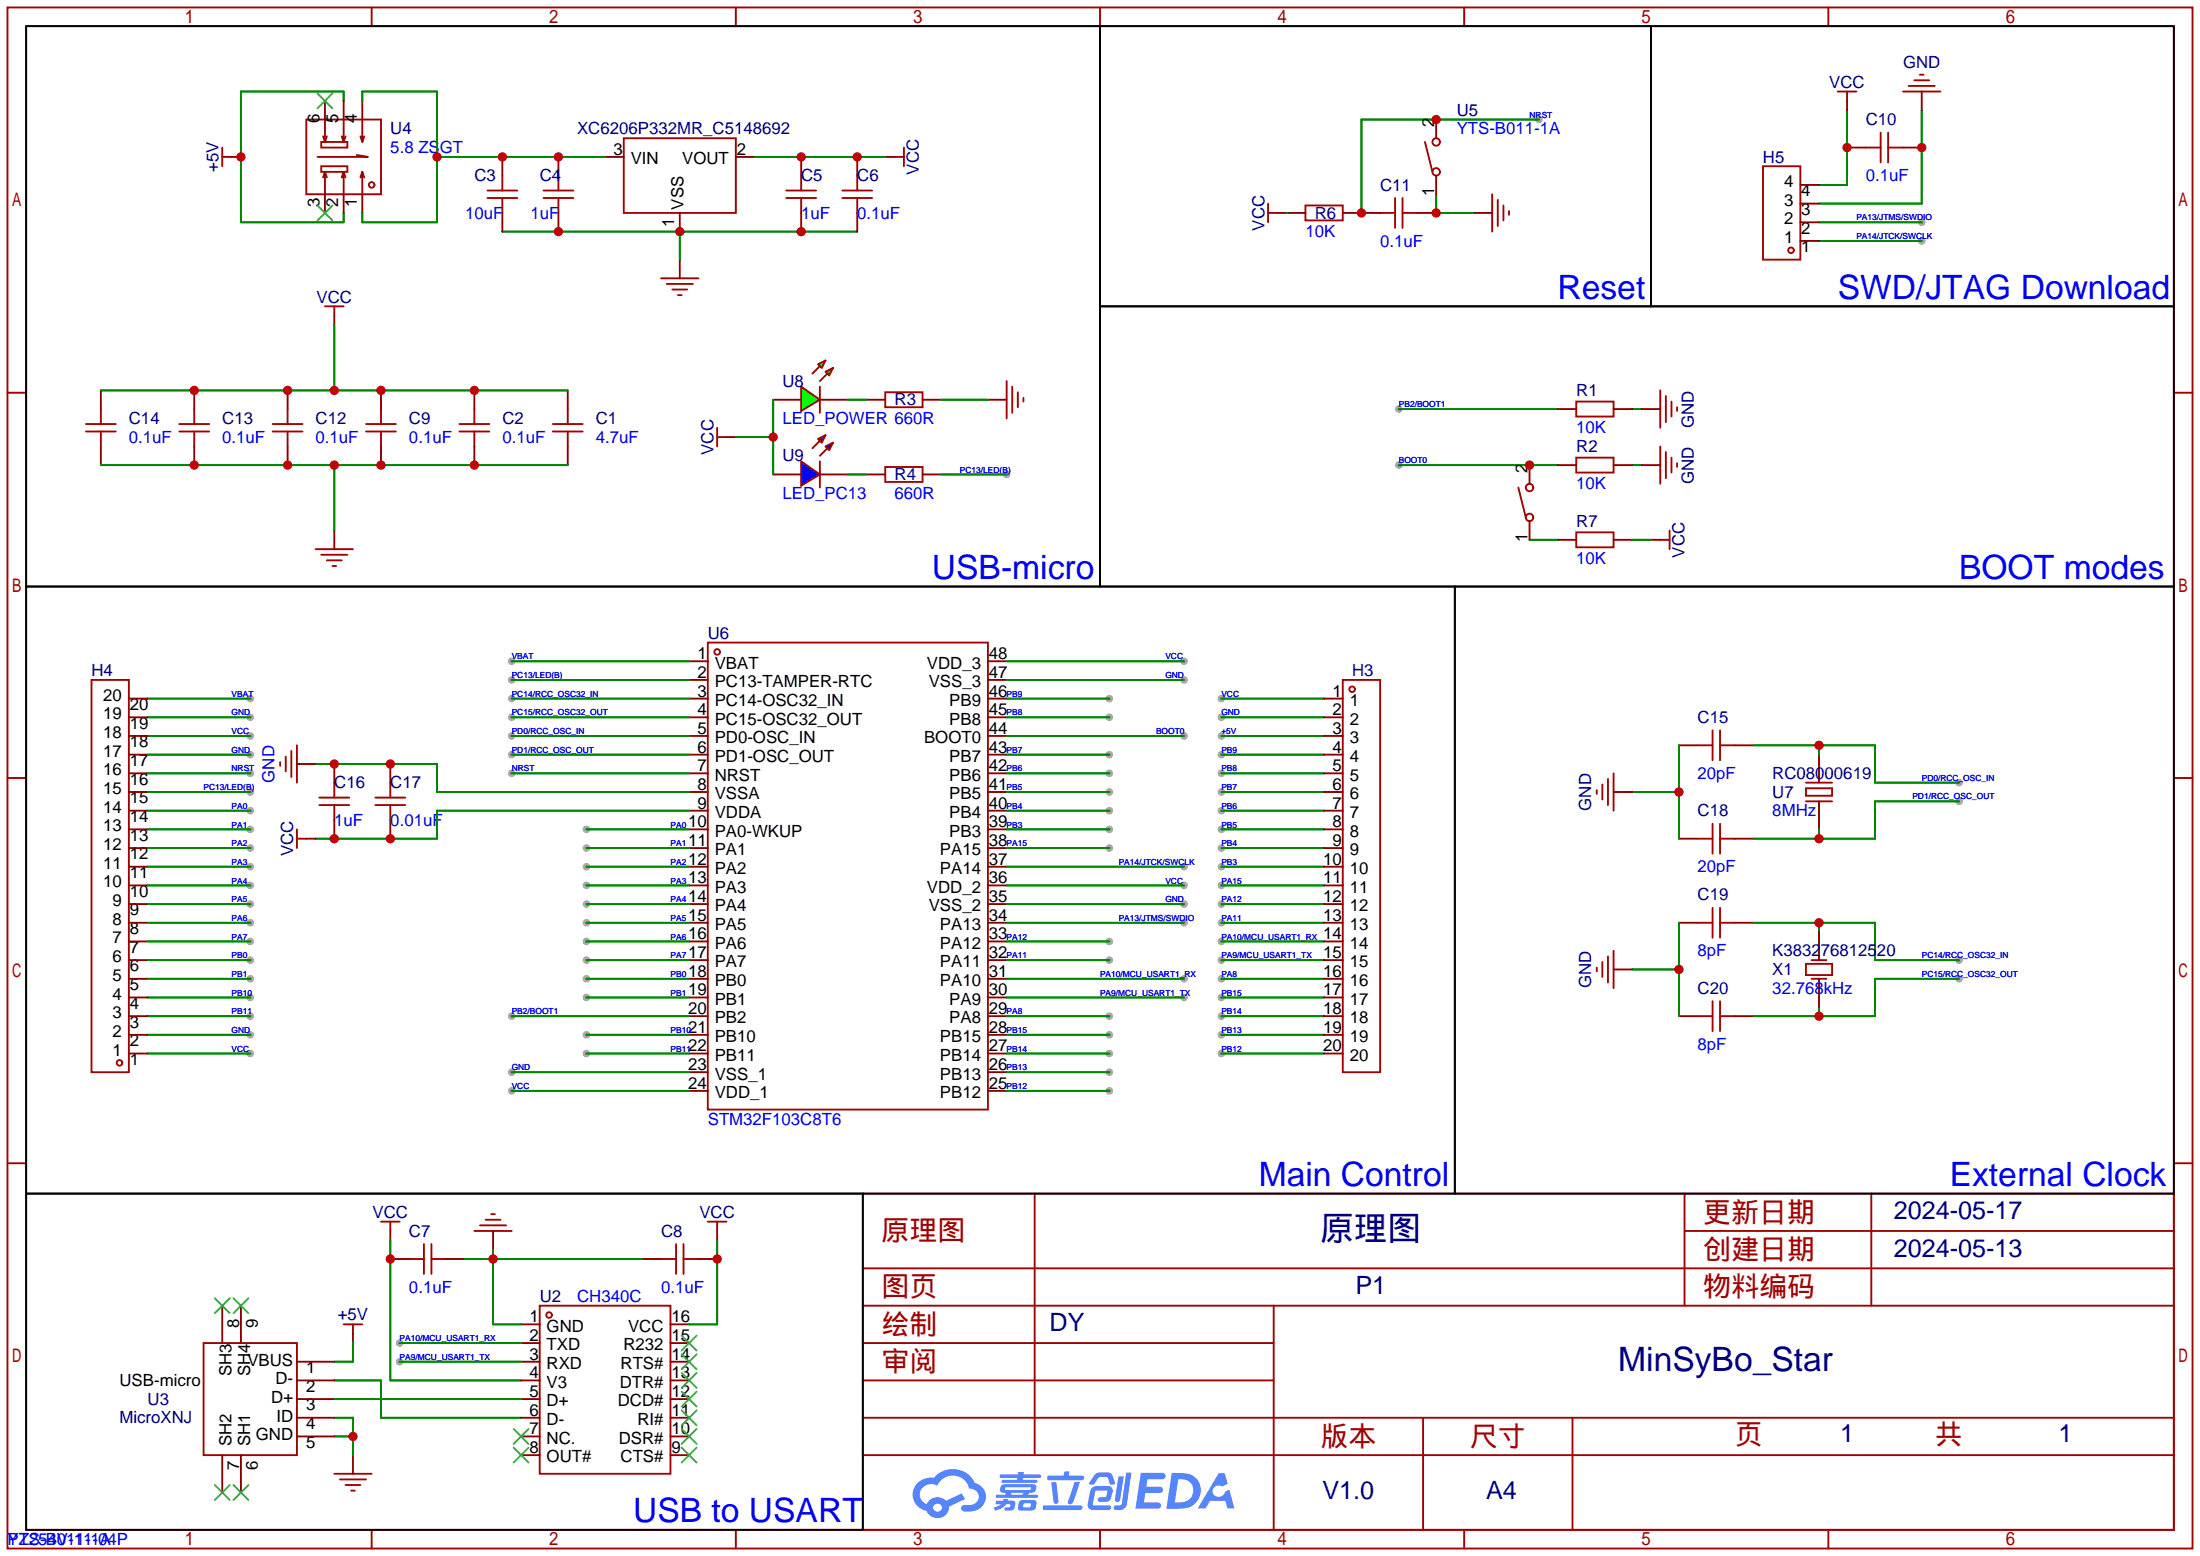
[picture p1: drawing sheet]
<svg xmlns="http://www.w3.org/2000/svg" width="299mm" height="212mm" viewBox="0 0 299 212" stroke-linecap="round" stroke-linejoin="round" font-family="sans-serif">
<g fill="#999">
<circle cx="190.2" cy="63.2" r=".51"/>
<circle cx="69.6" cy="89.9" r=".51"/>
<circle cx="69.6" cy="95" r=".51"/>
<circle cx="69.6" cy="97.5" r=".51"/>
<circle cx="69.6" cy="100.1" r=".51"/>
<circle cx="69.6" cy="102.6" r=".51"/>
<circle cx="69.6" cy="105.2" r=".51"/>
<circle cx="69.6" cy="145.8" r=".51"/>
<circle cx="69.6" cy="148.3" r=".51"/>
<circle cx="161" cy="122.9" r=".51"/>
<circle cx="161" cy="120.4" r=".51"/>
<circle cx="161" cy="100.1" r=".51"/>
<circle cx="161" cy="92.5" r=".51"/>
<circle cx="161" cy="89.9" r=".51"/>
<circle cx="69.6" cy="138.2" r=".51"/>
<circle cx="54.4" cy="182.6" r=".51"/>
<circle cx="54.4" cy="185.2" r=".51"/>
<circle cx="261.4" cy="32.8" r=".51"/>
<circle cx="261.4" cy="30.2" r=".51"/>
<circle cx="266.4" cy="106.4" r=".51"/>
<circle cx="266.4" cy="130.6" r=".51"/>
<circle cx="266.4" cy="133.1" r=".51"/>
<circle cx="266.4" cy="109" r=".51"/>
<circle cx="166.1" cy="143.3" r=".51"/>
<circle cx="166.1" cy="140.7" r=".51"/>
<circle cx="166.1" cy="138.2" r=".51"/>
<circle cx="166.1" cy="135.6" r=".51"/>
<circle cx="166.1" cy="133.1" r=".51"/>
<circle cx="166.1" cy="130.6" r=".51"/>
<circle cx="166.1" cy="128" r=".51"/>
<circle cx="166.1" cy="125.5" r=".51"/>
<circle cx="166.1" cy="122.9" r=".51"/>
<circle cx="166.1" cy="97.5" r=".51"/>
<circle cx="166.1" cy="95" r=".51"/>
<circle cx="166.1" cy="117.9" r=".51"/>
<circle cx="166.1" cy="115.3" r=".51"/>
<circle cx="166.1" cy="112.8" r=".51"/>
<circle cx="166.1" cy="110.2" r=".51"/>
<circle cx="166.1" cy="107.7" r=".51"/>
<circle cx="166.1" cy="105.2" r=".51"/>
<circle cx="166.1" cy="102.6" r=".51"/>
<circle cx="166.1" cy="120.4" r=".51"/>
<circle cx="166.1" cy="100.1" r=".51"/>
<circle cx="34" cy="143.3" r=".51"/>
<circle cx="34" cy="140.7" r=".51"/>
<circle cx="34" cy="138.2" r=".51"/>
<circle cx="34" cy="135.6" r=".51"/>
<circle cx="34" cy="100.1" r=".51"/>
<circle cx="34" cy="97.5" r=".51"/>
<circle cx="34" cy="95" r=".51"/>
<circle cx="79.8" cy="135.6" r=".51"/>
<circle cx="79.8" cy="133.1" r=".51"/>
<circle cx="79.8" cy="130.6" r=".51"/>
<circle cx="79.8" cy="128" r=".51"/>
<circle cx="79.8" cy="125.5" r=".51"/>
<circle cx="79.8" cy="122.9" r=".51"/>
<circle cx="79.8" cy="120.4" r=".51"/>
<circle cx="79.8" cy="117.9" r=".51"/>
<circle cx="79.8" cy="115.3" r=".51"/>
<circle cx="79.8" cy="112.8" r=".51"/>
<circle cx="79.8" cy="143.3" r=".51"/>
<circle cx="79.8" cy="140.7" r=".51"/>
<circle cx="69.6" cy="92.5" r=".51"/>
<circle cx="150.9" cy="97.5" r=".51"/>
<circle cx="150.9" cy="95" r=".51"/>
<circle cx="150.9" cy="112.8" r=".51"/>
<circle cx="150.9" cy="110.2" r=".51"/>
<circle cx="150.9" cy="107.7" r=".51"/>
<circle cx="150.9" cy="105.2" r=".51"/>
<circle cx="150.9" cy="102.6" r=".51"/>
<circle cx="150.9" cy="115.3" r=".51"/>
<circle cx="161" cy="117.9" r=".51"/>
<circle cx="161" cy="125.5" r=".51"/>
<circle cx="150.9" cy="148.3" r=".51"/>
<circle cx="150.9" cy="145.8" r=".51"/>
<circle cx="150.9" cy="143.3" r=".51"/>
<circle cx="150.9" cy="140.7" r=".51"/>
<circle cx="150.9" cy="138.2" r=".51"/>
<circle cx="161" cy="133.1" r=".51"/>
<circle cx="150.9" cy="130.6" r=".51"/>
<circle cx="150.9" cy="128" r=".51"/>
<circle cx="161" cy="135.6" r=".51"/>
<circle cx="136.9" cy="64.5" r=".51"/>
<circle cx="209.3" cy="16.3" r=".51"/>
<circle cx="190.2" cy="55.6" r=".51"/>
<circle cx="34" cy="133.1" r=".51"/>
<circle cx="34" cy="130.6" r=".51"/>
<circle cx="34" cy="128" r=".51"/>
<circle cx="34" cy="125.5" r=".51"/>
<circle cx="34" cy="122.9" r=".51"/>
<circle cx="34" cy="120.4" r=".51"/>
<circle cx="34" cy="117.9" r=".51"/>
<circle cx="34" cy="115.3" r=".51"/>
<circle cx="34" cy="112.8" r=".51"/>
<circle cx="34" cy="110.2" r=".51"/>
<circle cx="34" cy="107.7" r=".51"/>
<circle cx="34" cy="105.2" r=".51"/>
<circle cx="34" cy="102.6" r=".51"/>
</g>
<g fill="none" stroke="#a10000" stroke-width=".25">
<path d="M1 1h297.2v209.6h-297.2zM3.6 3.6h292.1v204.4h-292.1zM50.5 1v2.6M100.1 1v2.6M149.6 1v2.6M199.1 1v2.6M248.7 1v2.6M1 53.4h2.6M295.7 53.4h2.5M1 105.8h2.6M295.7 105.8h2.5M1 158.2h2.6"/>
<path d="M295.7 158.2h2.5M117.3 162.3h178.4v45.7h-178.4zM117.3 177.5h178.4M117.3 172.5h178.4M140.7 162.3v35.6M173.2 177.5v30.5M229.1 162.3v15.2M229.1 167.4h66.6M254.5 162.3v15.2M117.3 182.6h55.9M117.3 197.9h178.4M117.3 192.8h178.4"/>
<path d="M117.3 187.7h55.9M193.5 192.8v15.2M213.9 192.8v15.2M50.5 208v2.6M100.1 208v2.6M149.6 208v2.6M199.1 208v2.6M248.7 208v2.6"/>
</g>
<g fill="#5487ff">
<path d="M155.2 200.3h2.1a1.28 1.28 0 0 1 1.2 .2 .48 .48 0 0 1-.1 .5 .48 .48 0 0 1-.5 .1h-1.8l-.2 1.1h1.9a.43 .43 0 0 1 .4 .4 .43 .43 0 0 1-.5 .4h-1.9l-.2 1.3h1.2a.9 .9 0 0 1 1.1 .4v.2l-.4 .2h-3.1z"/>
<path d="M165.7 200.3h.9l.4 1.5-.8 .3a.82 .82 0 0 0-1.1 .1 .82 .82 0 0 0 .1 1.2 .82 .82 0 0 0 1.1-.1l.3-.4 .6-.3 .7 2.5h-1l-.2-1h-2.1l-.6 1h-1.1z"/>
<path d="M152.1 200.8h.7l-.5 3.1a.36 .36 0 0 1-.3 .3 .36 .36 0 0 1-.4-.3z"/>
<path d="M153.2 200.2h.7l-.6 4.3a1.13 1.13 0 0 1-1.8 .6v-.3l.2-.1h.7l.2-.2z"/>
<path d="M148.9 200.6l.2-.3 .4-.1h1a.77 .77 0 0 1 .9 .5l.3 1-.2 .2h-.5l-.4-1-.9-.1a1.16 1.16 0 0 0-.8 .9l-.1 .2h-.5l-.2-.2z"/>
<path d="M148.4 202.4l.6-.3h1.7a.66 .66 0 0 1 .6 .9l-.1 .4a.81 .81 0 0 1-.9 .8h-.7a.32 .32 0 0 1-.3-.3 .32 .32 0 0 1 .4-.3h.7l.2-.9-1.6 .1-.4 1.8 2.2 .1a.32 .32 0 0 1 .3 .4 .32 .32 0 0 1-.4 .2h-2.2a.69 .69 0 0 1-.6-.8l.4-1.7z"/>
<path d="M141.9 204.7h5a.33 .33 0 0 1 .3 .3 .33 .33 0 0 1-.3 .3h-4.9l-.2-.1z"/>
<path d="M146.1 201.5h.8l-1 2.9a.36 .36 0 0 1-.4 .2 .36 .36 0 0 1-.3-.3z"/>
<path d="M143 201.6h.7l.3 2.5a.34 .34 0 0 1-.3 .4 .34 .34 0 0 1-.4-.3z"/>
<path d="M142.5 200.7h2.1l.1-.5 .2-.1h.6l-.1 .6h1.7a.32 .32 0 0 1 .4 .3 .32 .32 0 0 1-.4 .3h-4.5l-.2-.2z"/>
<path d="M135.5 204.1h.9l.1-.3h.6v.3h.8a.92 .92 0 0 1-.2 1.3h-1.1v-.4h.5l.3-.2v-.2l-.5-.1a2.37 2.37 0 0 1-1.6 .9l-.1-.4 .9-.5h-.7z"/>
<path d="M136 200.5h2.4l.1-.3h.7v.3h2.2l.2 .1v.2l-.2 .2h-2.3v.2h1.8l.2 .1v.2l-.2 .1h-4.5l-.2-.1 .1-.3h2l.1-.2h-2.3l-.1-.2z"/>
<path d="M159.4 200.3l-.8 4.9a9.2 9.2 0 0 0 3-.2 2.41 2.41 0 0 0 1.7-2.8 2.41 2.41 0 0 0-2.6-1.9zM160.3 201.1a1.62 1.62 0 0 1 2 1.5 1.62 1.62 0 0 1-1.8 1.7h-.7z"/>
<path d="M136.2 202a.7 .7 0 0 0 0 .9l.5 .1 .1 .3h-1.3v.3l5.4 .1 .3-.2-.1-.2h-.1h-1.2l.2-.3a.7 .7 0 0 0 .8-.3 .7 .7 0 0 0 0-.8l-4.2-.1zM136.8 202.3l3.3-.1 .1 .1v.3h-.2h-3.2l-.1-.2zM137.5 203h1.7l-.2 .3h-1.4z"/>
<path d="M138.6 204.2l-.2 1a2.66 2.66 0 0 0 2.2 .1 .99 .99 0 0 0 .2-1.3h-1.6zM139.2 204.5h1a.4 .4 0 0 1-.2 .5l-.8-.1z"/>
<path d="M124.9 201.6a2.23 2.23 0 0 0-.7 2.3 2.23 2.23 0 0 0 1.8 1.6 1.58 1.58 0 0 0 1.8 .9 1.58 1.58 0 0 0 1.3-1.5l2.2-1.1-.5-.7-2.1 1a1.65 1.65 0 0 0-2.7 .4 1.41 1.41 0 0 1-.9-1.6 1.41 1.41 0 0 1 1.6-1.1l.8 .2a2.3 2.3 0 0 1 2.3-1.3 2.3 2.3 0 0 1 2 1.7 1.12 1.12 0 0 1 1.3 1 1.12 1.12 0 0 1-1.1 1.2h-.7a.45 .45 0 0 0-.6 .4 .45 .45 0 0 0 .5 .5 2.36 2.36 0 0 0 2.9-2 2 2 0 0 0-1.5-1.9 3.3 3.3 0 0 0-5.6-.7h-.3a2.66 2.66 0 0 0-1.8 .7zM127 205a.57 .57 0 0 1 1.1 0 .57 .57 0 0 1-1.1 0z"/>
</g>
<g fill="none" stroke="#a10000" stroke-width=".25">
<path d="M84.8 18.8h15.3v10.2h-15.3zM73.9 25.9h4.1M73.9 26.9h4.1M75.9 23.9v2M75.9 26.9v2.1M89.9 37.8h5.1M90.7 38.6h3.5M91.4 39.4h2.1M106.9 25.9h4.1M106.9 26.9h4.1M109 23.9v2M109 26.9v2.1"/>
<path d="M121.7 21.3h1.2M122.9 20.1v2.5M11.7 57.7h4M11.7 58.7h4M13.7 55.6v2.1M13.7 58.7v2M24.4 57.7h4M24.4 58.7h4M26.4 55.6v2.1M26.4 58.7v2M37.1 57.7h4M37.1 58.7h4"/>
<path d="M39.1 55.6v2.1M39.1 58.7v2M44.2 41.7h2.5M45.5 41.7v1.2M49.8 57.7h4M49.8 58.7h4M51.8 55.6v2.1M51.8 58.7v2M62.5 57.7h4M62.5 58.7h4M64.5 55.6v2.1M64.5 58.7v2"/>
<path d="M75.2 57.7h4M75.2 58.7h4M77.2 55.6v2.1M77.2 58.7v2M92.2 40.1h.5M97.5 58.2v2.5M97.5 59.4h1.3M111.5 52.6v3.5M136.9 51.8v5.1M137.7 52.6v3.5M138.4 53.3v2.1M139.2 54.1v.5"/>
<path d="M42.9 74.7h5.1M43.7 75.4h3.5M44.4 76.2h2.1M45.2 77h.5M96.3 87.4h38.1v63.5h-38.1z"/>
<circle cx="97.5" cy="88.6" r=".38"/>
</g>
<g fill="none" stroke="#870000" stroke-width=".25">
<path d="M75.9 21.3v2.6M75.9 29v2.5M82.3 21.3h2.5M92.5 29v2.5M92.5 35.3v2.5M100.1 21.3h2.5M109 21.3v2.6M109 29v2.5M120.4 21.3h1.3M13.7 53.1v2.5M26.4 53.1v2.5M39.1 53.1v2.5"/>
<path d="M45.5 42.9v1.3M51.8 53.1v2.5M64.5 53.1v2.5M77.2 53.1v2.5M98.8 59.4h1.3M134.4 54.4h2.5M13.7 60.7v2.5M26.4 60.7v2.5M39.1 60.7v2.5M45.5 72.1v2.6M51.8 60.7v2.5M64.5 60.7v2.5"/>
<path d="M77.2 60.7v2.5M93.7 89.9h2.6M93.7 92.5h2.6M93.7 95h2.6M93.7 97.5h2.6M134.4 89.9h2.5M134.4 92.5h2.5M134.4 95h2.5M134.4 97.5h2.5M93.7 100.1h2.6M93.7 102.6h2.6M93.7 105.2h2.6"/>
<path d="M93.7 107.7h2.6M93.7 110.2h2.6M93.7 112.8h2.6M93.7 115.3h2.6M93.7 117.9h2.6M134.4 100.1h2.5M134.4 102.6h2.5M134.4 105.2h2.5M134.4 107.7h2.5M134.4 110.2h2.5M134.4 112.8h2.5M134.4 115.3h2.5"/>
<path d="M134.4 117.9h2.5M93.7 120.4h2.6M93.7 122.9h2.6M93.7 125.5h2.6M93.7 128h2.6M93.7 130.6h2.6M93.7 133.1h2.6M93.7 135.6h2.6M93.7 138.2h2.6M134.4 120.4h2.5M134.4 122.9h2.5M134.4 125.5h2.5"/>
<path d="M134.4 128h2.5M134.4 130.6h2.5M134.4 133.1h2.5M134.4 135.6h2.5M134.4 138.2h2.5M93.7 140.7h2.6M93.7 143.3h2.6M93.7 145.8h2.6M93.7 148.3h2.6M134.4 140.7h2.5M134.4 143.3h2.5M134.4 145.8h2.5"/>
<path d="M134.4 148.3h2.5"/>
</g>
<g fill="none" stroke="#008700" stroke-width=".25">
<path d="M68.3 31.5h48.3M92.5 31.5v3.8M102.6 21.3h17.8M190.2 63.2h21.6M69.6 89.9h24.1M69.6 95h24.1M69.6 97.5h24.1M136.9 89.9h24.1M136.9 92.5h24.1M69.6 100.1h24.1M69.6 102.6h24.1M69.6 105.2h24.1"/>
<path d="M136.9 100.1h24.1M69.6 138.2h24.1M136.9 122.9h24.1M136.9 120.4h24.1M69.6 145.8h24.1M69.6 148.3h24.1"/>
</g>
<g fill="#0f0" stroke="#a10000" stroke-width=".25">
<path d="M109 52.6l2.5 1.8-2.5 1.5z"/>
<path d="M111.3 49.5l1-.5-.5 1z"/>
<path d="M112.3 50.5l1-.5-.5 1.1z"/>
</g>
<path d="M111.5 49.8l-1 1M112.5 50.8l-1 1M111.5 62.7v3.6" fill="none" stroke="#a10000" stroke-width=".25"/>
<path d="M105.2 54.4h3.8M111.5 54.4h3.8" fill="none" stroke="#870000" stroke-width=".25"/>
<g fill="#00f" stroke="#a10000" stroke-width=".25">
<path d="M109 62.7l2.5 1.8-2.5 1.5z"/>
<path d="M111.3 59.7l1-.5-.5 1z"/>
<path d="M112.3 60.7l1-.5-.5 1z"/>
</g>
<g fill="none" stroke="#a10000" stroke-width=".25">
<path d="M41.7 16.3h10.1v10.1h-10.1zM43.7 19.3h3.5v.8h-3.5zM44.2 16.3v3l-.3-.8M44.4 18.5l-.2 .8M46.7 16.3v3l-.2-.8M47 18.5l-.3 .8M49.3 16.3v3l-.3-.8M49.5 18.5l-.2 .8M193.8 19.3l1 4.1M249.9 12.4h2.6M251.2 12.4v1.3M255.8 18v4.1"/>
<path d="M256.8 18v4.1M258.8 12.4h5.1M259.6 11.7h3.5M260.3 10.9h2.1M261.1 10.2h.5M30.2 20.1v2.5M30.2 21.3h1.3M43.7 22.6h3.5v.8h-3.5zM43.9 24.1l.3-.7v3M44.2 23.4l.2 .7M46.5 24.1l.2-.7v3M46.7 23.4l.3 .7"/>
<path d="M48.5 21.1l1.5 .2h-6.8M49 24.1l.3-.7v3M49.3 23.4l.2 .7M66.3 25.9h4.1M66.3 26.9h4.1M68.3 23.9v2M68.3 26.9v2.1M114.6 25.9h4M114.6 26.9h4M116.6 23.9v2M116.6 26.9v2.1M172.5 29h1.2"/>
<path d="M172.5 27.7v2.5M177.5 27.9h5.1v2.1h-5.1zM187.7 29h2M189.7 26.9v4.1M190.8 26.9v4.1M190.8 29h2M202.9 26.4v5.1M203.7 27.2v3.5M204.5 27.9v2.1M205.2 28.7v.5M239.8 22.6h5.1v12.7h-5.1zM253.7 20.1h2.1"/>
<path d="M256.8 20.1h2M111.5 59.9l-1 1.1M120.4 53.3h5.1v2.1h-5.1zM214.4 54.6h5.1v2h-5.1zM225.8 53.1v5.1M226.6 53.8v3.6M227.3 54.6v2M228.1 55.4v.5M112.5 61l-1 1M120.4 63.5h5.1v2h-5.1zM206.5 66.3l1 4.1M214.4 62.2h5.1v2.1h-5.1z"/>
<path d="M214.4 72.4h5.1v2h-5.1zM225.8 60.7v5.1M225.8 73.4h1.3M226.6 61.5v3.5M227.1 72.1v2.6M227.3 62.2v2.1M228.1 63v.5M12.4 92.5h5.1v53.3h-5.1zM182.6 92.5h5.1v53.3h-5.1zM232.9 99.3v4.1M233.9 99.3v4.1M38.1 103.6v.5"/>
<path d="M38.9 102.9v2M39.6 102.1v3.6M40.4 114h1.3M40.4 101.3v5.1M40.4 112.8v2.5M43.4 108.5h4.1M43.4 109.5h4.1M45.5 106.4v2.1M45.5 109.5v2M51.1 108.5h4M51.1 109.5h4M53.1 106.4v2.1"/>
<path d="M53.1 109.5v2M217.2 107.4v.5M217.9 106.7v2M218.7 105.9v3.6M219.5 105.2v5M230.9 101.3h2M230.9 114h2M232.9 112v4.1M233.9 101.3h2.1M233.9 112v4.1M233.9 114h2.1M245.6 107.2h3.6v1h-3.6z"/>
<path d="M245.6 106.4h3.6M245.6 109h3.6M217.2 131.6v.5M217.9 130.8v2M218.7 130v3.6M219.5 129.3v5.1M230.9 125.5h2M230.9 138.2h2M232.9 123.4v4.1M232.9 136.1v4.1M233.9 123.4v4.1M233.9 136.1v4.1"/>
<path d="M233.9 125.5h2.1M233.9 138.2h2.1M245.6 131.1h3.6v1.5h-3.6zM246.4 130.6h2M246.4 133.1h2M51.8 166.1h2.6M53.1 166.1v1.3M55.6 171.2h2.1M57.7 169.2v4M58.7 171.2h2M58.7 169.2v4M64.5 167.4h5.1"/>
<path d="M65.3 166.6h3.5M66 165.9h2.1M66.8 165.1h.5M73.4 177.5h17.8v22.9h-17.8zM89.9 171.2h2M91.9 169.2v4M93 171.2h2M93 169.2v4M96.3 166.1h2.5M97.5 166.1v1.3M27.7 182.6h12.7v15.3h-12.7zM46.7 180.1h2.6"/>
<path d="M48 180.1v1.3M45.5 200.4h5M46.2 201.2h3.6M47 201.9h2M47.8 202.7h.5"/>
<circle cx="195.3" cy="19.3" r=".51"/>
<circle cx="50.5" cy="25.1" r=".38"/>
<circle cx="195.3" cy="23.4" r=".51"/>
<circle cx="243.6" cy="34" r=".38"/>
<circle cx="208" cy="70.4" r=".51"/>
<circle cx="208" cy="66.3" r=".51"/>
<circle cx="183.9" cy="93.7" r=".38"/>
<circle cx="16.3" cy="144.5" r=".38"/>
<circle cx="74.7" cy="178.8" r=".38"/>
</g>
<g fill="none" stroke="#870000" stroke-width=".25">
<path d="M44.2 13.7v2.6M46.7 13.7v2.6M49.3 13.7v2.6M195.3 16.3v2.5M251.2 13.7v1.3M261.4 12.4v2.6M31.5 21.3h1.3M44.2 26.4v2.6M46.7 26.4v2.6M49.3 26.4v2.6M68.3 21.3v2.6M68.3 29v2.5"/>
<path d="M116.6 21.3v2.6M116.6 29v2.5M173.7 29h3.8M182.6 29h5.1M192.8 29h2.5M195.3 23.9v2.5M200.4 29h2.5M244.9 32.8h2.5M244.9 30.2h2.5M244.9 27.7h2.5M244.9 25.1h2.5M251.2 20.1h2.5"/>
<path d="M258.8 20.1h2.6M117.9 54.4h2.5M125.5 54.4h2.5M211.8 55.6h2.6M219.5 55.6h2.5M223.3 55.6h2.5M105.2 64.5h3.8M111.5 64.5h3.8M117.9 64.5h2.5M125.5 64.5h2.5M208 63.2v2.6M208 70.9v2.5"/>
<path d="M211.8 63.2h2.6M211.8 73.4h2.6M219.5 63.2h2.5M219.5 73.4h2.5M223.3 63.2h2.5M224.5 73.4h1.3M17.5 95h2.6M17.5 97.5h2.6M180.1 95h2.5M180.1 97.5h2.5M17.5 107.7h2.6M17.5 100.1h2.6"/>
<path d="M17.5 102.6h2.6M17.5 105.2h2.6M17.5 110.2h2.6M17.5 112.8h2.6M17.5 115.3h2.6M17.5 117.9h2.6M40.4 103.9h2.5M41.7 114h1.2M45.5 103.9v2.5M45.5 111.5v2.5M53.1 103.9v2.5M53.1 111.5v2.5"/>
<path d="M180.1 107.7h2.5M180.1 100.1h2.5M180.1 102.6h2.5M180.1 105.2h2.5M180.1 110.2h2.5M180.1 112.8h2.5M180.1 115.3h2.5M180.1 117.9h2.5M219.5 107.7h2.5M228.3 101.3h2.6M228.3 114h2.6M236 101.3h2.5"/>
<path d="M236 114h2.5M247.4 102.6v3.8M247.4 109v3.8M17.5 125.5h2.6M17.5 138.2h2.6M17.5 120.4h2.6M17.5 122.9h2.6M17.5 128h2.6M17.5 130.6h2.6M17.5 133.1h2.6M17.5 135.6h2.6M180.1 125.5h2.5"/>
<path d="M180.1 138.2h2.5M180.1 120.4h2.5M180.1 122.9h2.5M180.1 128h2.5M180.1 130.6h2.5M180.1 133.1h2.5M180.1 135.6h2.5M219.5 131.8h2.5M228.3 125.5h2.6M228.3 138.2h2.6M236 125.5h2.5M236 138.2h2.5"/>
<path d="M247.4 126.7v3.9M247.4 133.1v3.8M17.5 140.7h2.6M17.5 143.3h2.6M180.1 140.7h2.5M180.1 143.3h2.5M30.2 177.5v5.1M32.8 177.5v5.1M53.1 167.4v1.3M53.1 171.2h2.5M60.7 171.2h2.5M67.1 167.4v2.5"/>
<path d="M87.4 171.2h2.5M95 171.2h2.5M97.5 167.4v1.3M30.2 197.9v5M32.8 197.9v5M40.4 185.2h5.1M40.4 187.7h5.1M40.4 190.2h5.1M40.4 192.8h5.1M40.4 195.3h5.1M48 181.4v1.2M48 197.9v2.5"/>
<path d="M70.9 180.1h2.5M70.9 182.6h2.5M70.9 185.2h2.5M70.9 187.7h2.5M70.9 190.2h2.5M70.9 192.8h2.5M70.9 195.3h2.5M70.9 197.9h2.5M91.2 180.1h2.5M91.2 182.6h2.5M91.2 185.2h2.5M91.2 187.7h2.5"/>
<path d="M91.2 190.2h2.5M91.2 192.8h2.5M91.2 195.3h2.5M91.2 197.9h2.5"/>
</g>
<g fill="none" stroke="#008700" stroke-width=".25">
<path d="M46.7 13.7v-1.3h-13.9v17.8h13.9v-1.2M49.3 13.7v-1.3h10.1v17.8h-10.1v-1.2M209.3 16.3h-24.1v12.7M251.2 15v10.1h-3.8M261.4 15v12.7h-14M59.4 21.3h22.9M175 29h.1M195.3 26.4v2.6h5.1M247.4 32.8h14M247.4 30.2h14M13.7 53.1h63.5M45.5 44.2v8.9"/>
<path d="M100.1 59.4h5.1M105.2 54.4v10.1M115.3 54.4h2.6M128 54.4h6.4M190.2 55.6h21.6M222 55.6h1.3M13.7 63.2h63.5M45.5 63.2v8.9M115.3 64.5h2.6M128 64.5h8.9M208 73.4h3.8M222 63.2h1.3"/>
<path d="M222 73.4h2.5M20.1 97.5h13.9M20.1 95h13.9M69.6 92.5h24.1M136.9 97.5h14M136.9 95h14M166.1 97.5h14M166.1 95h14M20.1 107.7h13.9M20.1 110.2h13.9M20.1 117.9h13.9M20.1 115.3h13.9"/>
<path d="M20.1 112.8h13.9M20.1 105.2h13.9M20.1 102.6h13.9M20.1 100.1h13.9M42.9 103.9h16.5v3.8h34.3M79.8 117.9h13.9M79.8 115.3h13.9M79.8 112.8h13.9M93.7 110.2h-34.3v3.8h-16.5M136.9 107.7h14M136.9 110.2h14M136.9 117.9h24.1"/>
<path d="M136.9 115.3h14M136.9 112.8h14M136.9 105.2h14M136.9 102.6h14M166.1 107.7h14M166.1 110.2h14M166.1 117.9h14M166.1 115.3h14M166.1 112.8h14M166.1 105.2h14M166.1 102.6h14M166.1 100.1h14"/>
<path d="M222 107.7h6.3M228.3 101.3v12.7M238.5 101.3h16.5v5.1h11.4M247.4 101.3v1.3M247.4 112.8v1.2M266.4 109h-11.4v5h-16.5M20.1 125.5h13.9M20.1 130.6h13.9M20.1 133.1h13.9M20.1 138.2h13.9M20.1 135.6h13.9M20.1 128h13.9"/>
<path d="M20.1 122.9h13.9M20.1 120.4h13.9M79.8 125.5h13.9M79.8 130.6h13.9M79.8 133.1h13.9M79.8 135.6h13.9M79.8 128h13.9M79.8 122.9h13.9M79.8 120.4h13.9M136.9 125.5h24.1M136.9 130.6h14M136.9 133.1h24.1"/>
<path d="M136.9 138.2h14M136.9 135.6h24.1M136.9 128h14M166.1 125.5h14M166.1 130.6h14M166.1 133.1h14M166.1 138.2h14M166.1 135.6h14M166.1 128h14M166.1 122.9h14M166.1 120.4h14M222 131.8h6.3"/>
<path d="M228.3 125.5v12.7M238.5 125.5h16.5v5.1h11.4M247.4 125.5v1.2M247.4 136.9v1.3M266.4 133.1h-11.4v5.1h-16.5M20.1 143.3h13.9M20.1 140.7h13.9M79.8 143.3h13.9M79.8 140.7h13.9M136.9 143.3h14M136.9 140.7h14M136.9 148.3h14"/>
<path d="M136.9 145.8h14M166.1 143.3h14M166.1 140.7h14M53.1 168.7v19h17.8M63.2 171.2h24.2M67.1 169.9v10.2h3.8M97.5 168.7v11.4h-3.8M45.5 192.8h2.5v5.1M45.5 187.7h6.3v5.1h19.1M45.5 195.3h2.5M45.5 190.2h25.4M48 182.6v2.6h-2.5"/>
<path d="M54.4 185.2h16.5M54.4 182.6h16.5"/>
</g>
<g fill="none" stroke="#3c3" stroke-width=".25">
<path d="M43.2 12.7l2 2M45.2 12.7l-2 2M43.2 27.9l2 2.1M45.2 27.9l-2 2.1M29.2 176.5l2 2.1M31.2 176.5l-2 2.1M31.7 176.5l2.1 2.1M33.8 176.5l-2.1 2.1M69.8 194.3l2.1 2M69.8 196.9l2.1 2M71.9 194.3l-2.1 2M71.9 196.9l-2.1 2"/>
<path d="M92.7 196.9l2 2M92.7 194.3l2 2M92.7 191.8l2 2M92.7 189.2l2 2.1M92.7 186.7l2 2M92.7 184.2l2 2M92.7 181.6l2 2M94.7 196.9l-2 2M94.7 194.3l-2 2M94.7 191.8l-2 2M94.7 189.2l-2 2.1M94.7 186.7l-2 2"/>
<path d="M94.7 184.2l-2 2M94.7 181.6l-2 2M29.2 201.9l2 2.1M31.2 201.9l-2 2.1M31.7 201.9l2.1 2.1M33.8 201.9l-2.1 2.1"/>
</g>
<path d="M3.6 3.6h146v76.2h-146zM149.6 3.6h74.9v38.1h-74.9zM224.5 3.6h71.2v38.1h-71.2zM149.6 41.7h146.1v38.1h-146.1zM3.6 79.8h194.3v82.5h-194.3zM197.9 79.8h97.8v82.5h-97.8zM3.6 162.3h113.7v45.7h-113.7z" fill="none" stroke="#000" stroke-width=".25"/>
<g fill="#c00">
<circle cx="208" cy="63.2" r=".63"/>
<circle cx="109" cy="21.3" r=".63"/>
<circle cx="116.6" cy="21.3" r=".63"/>
<circle cx="75.9" cy="31.5" r=".63"/>
<circle cx="92.5" cy="31.5" r=".63"/>
<circle cx="109" cy="31.5" r=".63"/>
<circle cx="105.2" cy="59.4" r=".63"/>
<circle cx="48" cy="195.3" r=".63"/>
<circle cx="53.1" cy="171.2" r=".63"/>
<circle cx="67.1" cy="171.2" r=".63"/>
<circle cx="97.5" cy="171.2" r=".63"/>
<circle cx="261.4" cy="20.1" r=".63"/>
<circle cx="251.2" cy="20.1" r=".63"/>
<circle cx="228.3" cy="107.7" r=".63"/>
<circle cx="247.4" cy="101.3" r=".63"/>
<circle cx="228.3" cy="131.8" r=".63"/>
<circle cx="247.4" cy="125.5" r=".63"/>
<circle cx="247.4" cy="138.2" r=".63"/>
<circle cx="247.4" cy="114" r=".63"/>
<circle cx="45.5" cy="114" r=".63"/>
<circle cx="53.1" cy="114" r=".63"/>
<circle cx="45.5" cy="103.9" r=".63"/>
<circle cx="53.1" cy="103.9" r=".63"/>
<circle cx="185.2" cy="29" r=".63"/>
<circle cx="195.3" cy="16.3" r=".63"/>
<circle cx="195.3" cy="29" r=".63"/>
<circle cx="32.8" cy="21.3" r=".63"/>
<circle cx="59.4" cy="21.3" r=".63"/>
<circle cx="75.9" cy="21.3" r=".63"/>
<circle cx="68.3" cy="21.3" r=".63"/>
<circle cx="45.5" cy="63.2" r=".63"/>
<circle cx="64.5" cy="63.2" r=".63"/>
<circle cx="39.1" cy="63.2" r=".63"/>
<circle cx="51.8" cy="63.2" r=".63"/>
<circle cx="26.4" cy="63.2" r=".63"/>
<circle cx="45.5" cy="53.1" r=".63"/>
<circle cx="64.5" cy="53.1" r=".63"/>
<circle cx="39.1" cy="53.1" r=".63"/>
<circle cx="51.8" cy="53.1" r=".63"/>
<circle cx="26.4" cy="53.1" r=".63"/>
</g>
<g font-size="4.6" fill="#00f">
<text x="211.8" y="40.6">Reset</text>
<text x="249.9" y="40.6">SWD/JTAG Download</text>
<text x="126.7" y="78.7">USB-micro</text>
<text x="266.4" y="78.7">BOOT modes</text>
<text x="171.2" y="161.3">Main Control</text>
<text x="265.2" y="161.3">External Clock</text>
<text x="86.1" y="207">USB to USART</text>
</g>
<g font-size="4.6" fill="#000080">
<text x="179.6" y="168.7">原理图</text>
<text x="220.1" y="186.4">MinSyBo_Star</text>
</g>
<g font-size="3.8" fill="#a00000">
<text x="231.6" y="166.1">更新日期</text>
<text x="119.9" y="168.7">原理图</text>
<text x="231.6" y="171.2">创建日期</text>
<text x="119.9" y="176.3">图页</text>
<text x="231.6" y="176.3">物料编码</text>
<text x="119.9" y="181.4">绘制</text>
<text x="119.9" y="186.4">审阅</text>
<text x="179.6" y="196.6">版本</text>
<text x="199.9" y="196.6">尺寸</text>
<text x="236" y="196.3">页</text>
<text x="263.1" y="196.3">共</text>
</g>
<g font-size="3.4" fill="#000080">
<text x="257.6" y="165.8">2024-05-17</text>
<text x="257.6" y="170.9">2024-05-13</text>
<text x="184.3" y="176">P1</text>
<text x="142.7" y="181">DY</text>
<text x="250.3" y="196">1</text>
<text x="280" y="196">1</text>
<text x="179.9" y="203.9">V1.0</text>
<text x="202.1" y="203.9">A4</text>
</g>
<g font-size="2.3" fill="#000080">
<text x="248.8" y="11.9">VCC</text>
<text x="258.8" y="9.3">GND</text>
<text x="198.1" y="15.7">U5</text>
<text x="253.7" y="17">C10</text>
<text x="29.7" y="23.4" transform="rotate(-90 29.7 23.4)">+5V</text>
<text x="53.1" y="18.3">U4</text>
<text x="78.5" y="18.3">XC6206P332MR_C5148692</text>
<text x="125" y="23.7" transform="rotate(-90 125 23.7)">VCC</text>
<text x="239.8" y="22.1">H5</text>
<text x="64.5" y="24.6">C3</text>
<text x="73.4" y="24.6">C4</text>
<text x="109" y="24.6">C5</text>
<text x="116.6" y="24.6">C6</text>
<text x="178.8" y="29.7">R6</text>
<text x="187.7" y="25.9">C11</text>
<text x="172" y="31.4" transform="rotate(-90 172 31.4)">VCC</text>
<text x="43.1" y="41.1">VCC</text>
<text x="106.4" y="52.6">U8</text>
<text x="214.4" y="53.8">R1</text>
<text x="17.5" y="57.7">C14</text>
<text x="30.2" y="57.7">C13</text>
<text x="42.9" y="57.7">C12</text>
<text x="55.6" y="57.7">C9</text>
<text x="68.3" y="57.7">C2</text>
<text x="81" y="57.7">C1</text>
<text x="121.7" y="55.1">R3</text>
<text x="230.4" y="58.2" transform="rotate(-90 230.4 58.2)">GND</text>
<text x="97" y="61.8" transform="rotate(-90 97 61.8)">VCC</text>
<text x="106.4" y="62.7">U9</text>
<text x="121.7" y="65.3">R4</text>
<text x="214.4" y="61.5">R2</text>
<text x="230.4" y="65.8" transform="rotate(-90 230.4 65.8)">GND</text>
<text x="214.4" y="71.6">R7</text>
<text x="229.1" y="75.8" transform="rotate(-90 229.1 75.8)">VCC</text>
<text x="96.3" y="86.9">U6</text>
<text x="12.4" y="91.9">H4</text>
<text x="183.9" y="91.9">H3</text>
<text x="230.9" y="98.3">C15</text>
<text x="45.5" y="107.2">C16</text>
<text x="53.1" y="107.2">C17</text>
<text x="241" y="105.9">RC08000619</text>
<text x="216.4" y="110.2" transform="rotate(-90 216.4 110.2)">GND</text>
<text x="230.9" y="111">C18</text>
<text x="241" y="108.5">U7</text>
<text x="39.9" y="116.5" transform="rotate(-90 39.9 116.5)">VCC</text>
<text x="230.9" y="122.4">C19</text>
<text x="241" y="130">K383276812520</text>
<text x="216.4" y="134.4" transform="rotate(-90 216.4 134.4)">GND</text>
<text x="230.9" y="135.1">C20</text>
<text x="241" y="132.6">X1</text>
<text x="50.7" y="165.6">VCC</text>
<text x="95.1" y="165.6">VCC</text>
<text x="55.6" y="168.1">C7</text>
<text x="89.9" y="168.1">C8</text>
<text x="45.9" y="179.5">+5V</text>
<text x="73.4" y="177">U2</text>
<text x="20.1" y="191">U3</text>
<text x="16.3" y="193.5">MicroXNJ</text>
</g>
<g font-size="2.3">
<text x="43.4" y="16.7" transform="rotate(-90 43.4 16.7)">6</text>
<text x="46" y="16.7" transform="rotate(-90 46 16.7)">5</text>
<text x="48.5" y="16.7" transform="rotate(-90 48.5 16.7)">4</text>
<text x="195.1" y="17.3" transform="rotate(-90 195.1 17.3)">2</text>
<text x="83.4" y="21.1">3</text>
<text x="85.8" y="22.3">VIN</text>
<text x="92.8" y="22.3">VOUT</text>
<text x="100.2" y="21.1">2</text>
<text x="43.4" y="28.2" transform="rotate(-90 43.4 28.2)">3</text>
<text x="46" y="28.2" transform="rotate(-90 46 28.2)">2</text>
<text x="48.5" y="28.2" transform="rotate(-90 48.5 28.2)">1</text>
<text x="93" y="28.5" transform="rotate(-90 93 28.5)">VSS</text>
<text x="195.1" y="26.7" transform="rotate(-90 195.1 26.7)">1</text>
<text x="242.6" y="28">3</text>
<text x="242.6" y="25.4">4</text>
<text x="245" y="29.2">3</text>
<text x="245" y="26.7">4</text>
<text x="91.7" y="30.8" transform="rotate(-90 91.7 30.8)">1</text>
<text x="242.6" y="33">1</text>
<text x="242.6" y="30.5">2</text>
<text x="245" y="34.3">1</text>
<text x="245" y="31.8">2</text>
<text x="207.8" y="64.3" transform="rotate(-90 207.8 64.3)">2</text>
<text x="207.8" y="73.7" transform="rotate(-90 207.8 73.7)">1</text>
<text x="94.9" y="89.6">1</text>
<text x="134.5" y="89.6">48</text>
<text x="14" y="95.3">20</text>
<text x="94.9" y="92.2">2</text>
<text x="94.9" y="94.7">3</text>
<text x="97.2" y="90.9">VBAT</text>
<text x="97.2" y="93.5">PC13-TAMPER-RTC</text>
<text x="97.2" y="96">PC14-OSC32_IN</text>
<text x="126.1" y="90.9">VDD_3</text>
<text x="126.3" y="93.5">VSS_3</text>
<text x="129.1" y="96">PB9</text>
<text x="134.5" y="94.7">46</text>
<text x="134.5" y="92.2">47</text>
<text x="181.2" y="94.7">1</text>
<text x="183.6" y="96">1</text>
<text x="14" y="100.4">18</text>
<text x="14" y="97.8">19</text>
<text x="17.7" y="101.6">18</text>
<text x="17.7" y="99.1">19</text>
<text x="17.7" y="96.5">20</text>
<text x="94.9" y="97.3">4</text>
<text x="94.9" y="99.8">5</text>
<text x="97.2" y="98.5">PC15-OSC32_OUT</text>
<text x="97.2" y="101.1">PD0-OSC_IN</text>
<text x="125.7" y="101.1">BOOT0</text>
<text x="129.1" y="98.5">PB8</text>
<text x="134.5" y="99.8">44</text>
<text x="134.5" y="97.3">45</text>
<text x="181.2" y="97.3">2</text>
<text x="181.2" y="99.8">3</text>
<text x="183.6" y="98.5">2</text>
<text x="183.6" y="101.1">3</text>
<text x="14" y="108">15</text>
<text x="14" y="105.4">16</text>
<text x="14" y="102.9">17</text>
<text x="17.7" y="106.7">16</text>
<text x="17.7" y="104.2">17</text>
<text x="94.9" y="102.3">6</text>
<text x="94.9" y="104.9">7</text>
<text x="94.9" y="107.4">8</text>
<text x="97.2" y="103.6">PD1-OSC_OUT</text>
<text x="97.2" y="106.2">NRST</text>
<text x="129.1" y="106.2">PB6</text>
<text x="129.1" y="103.6">PB7</text>
<text x="134.5" y="107.4">41</text>
<text x="134.5" y="104.9">42</text>
<text x="134.5" y="102.3">43</text>
<text x="181.2" y="102.3">4</text>
<text x="181.2" y="104.9">5</text>
<text x="181.2" y="107.4">6</text>
<text x="183.6" y="103.6">4</text>
<text x="183.6" y="106.2">5</text>
<text x="14" y="113.1">13</text>
<text x="14" y="110.5">14</text>
<text x="17.7" y="111.8">14</text>
<text x="17.7" y="109.2">15</text>
<text x="93.6" y="112.5">10</text>
<text x="94.9" y="110">9</text>
<text x="97.2" y="108.7">VSSA</text>
<text x="97.2" y="111.2">VDDA</text>
<text x="97.2" y="113.8">PA0-WKUP</text>
<text x="129.1" y="113.8">PB3</text>
<text x="129.1" y="111.2">PB4</text>
<text x="129.1" y="108.7">PB5</text>
<text x="134.5" y="112.5">39</text>
<text x="134.5" y="110">40</text>
<text x="181.2" y="110">7</text>
<text x="181.2" y="112.5">8</text>
<text x="183.6" y="108.7">6</text>
<text x="183.6" y="111.2">7</text>
<text x="183.6" y="113.8">8</text>
<text x="14" y="118.1">11</text>
<text x="14" y="115.6">12</text>
<text x="17.7" y="119.4">11</text>
<text x="17.7" y="116.9">12</text>
<text x="17.7" y="114.3">13</text>
<text x="93.6" y="115">11</text>
<text x="93.6" y="117.6">12</text>
<text x="97.2" y="116.3">PA1</text>
<text x="97.2" y="118.9">PA2</text>
<text x="127.8" y="118.9">PA14</text>
<text x="127.8" y="116.3">PA15</text>
<text x="134.5" y="117.6">37</text>
<text x="134.5" y="115">38</text>
<text x="180" y="117.6">10</text>
<text x="181.2" y="115">9</text>
<text x="183.6" y="116.3">9</text>
<text x="183.6" y="118.9">10</text>
<text x="14" y="120.7">10</text>
<text x="15.3" y="125.8">8</text>
<text x="15.3" y="123.2">9</text>
<text x="17.7" y="124.5">9</text>
<text x="17.7" y="121.9">10</text>
<text x="93.6" y="120.1">13</text>
<text x="93.6" y="122.7">14</text>
<text x="93.6" y="125.2">15</text>
<text x="97.2" y="121.4">PA3</text>
<text x="97.2" y="123.9">PA4</text>
<text x="126.1" y="121.4">VDD_2</text>
<text x="126.3" y="123.9">VSS_2</text>
<text x="134.5" y="125.2">34</text>
<text x="134.5" y="122.7">35</text>
<text x="134.5" y="120.1">36</text>
<text x="180" y="120.1">11</text>
<text x="180" y="122.7">12</text>
<text x="180" y="125.2">13</text>
<text x="183.6" y="121.4">11</text>
<text x="183.6" y="123.9">12</text>
<text x="15.3" y="130.8">6</text>
<text x="15.3" y="128.3">7</text>
<text x="17.7" y="129.6">7</text>
<text x="17.7" y="127">8</text>
<text x="93.6" y="127.7">16</text>
<text x="93.6" y="130.3">17</text>
<text x="97.2" y="126.5">PA5</text>
<text x="97.2" y="129">PA6</text>
<text x="97.2" y="131.6">PA7</text>
<text x="127.8" y="131.6">PA11</text>
<text x="127.8" y="129">PA12</text>
<text x="127.8" y="126.5">PA13</text>
<text x="134.5" y="130.3">32</text>
<text x="134.5" y="127.7">33</text>
<text x="180" y="127.7">14</text>
<text x="180" y="130.3">15</text>
<text x="183.6" y="126.5">13</text>
<text x="183.6" y="129">14</text>
<text x="183.6" y="131.6">15</text>
<text x="15.3" y="135.9">4</text>
<text x="15.3" y="133.4">5</text>
<text x="17.7" y="137.2">4</text>
<text x="17.7" y="134.6">5</text>
<text x="17.7" y="132.1">6</text>
<text x="93.6" y="132.8">18</text>
<text x="93.6" y="135.4">19</text>
<text x="93.6" y="137.9">20</text>
<text x="97.2" y="134.1">PB0</text>
<text x="97.2" y="136.6">PB1</text>
<text x="127.8" y="134.1">PA10</text>
<text x="129.1" y="136.6">PA9</text>
<text x="134.5" y="137.9">29</text>
<text x="134.5" y="135.4">30</text>
<text x="134.5" y="132.8">31</text>
<text x="180" y="132.8">16</text>
<text x="180" y="135.4">17</text>
<text x="180" y="137.9">18</text>
<text x="183.6" y="134.1">16</text>
<text x="183.6" y="136.6">17</text>
<text x="15.3" y="143.5">1</text>
<text x="15.3" y="141">2</text>
<text x="15.3" y="138.5">3</text>
<text x="17.7" y="142.3">2</text>
<text x="17.7" y="139.7">3</text>
<text x="93.6" y="140.4">21</text>
<text x="93.6" y="143">22</text>
<text x="97.2" y="139.2">PB2</text>
<text x="97.2" y="141.7">PB10</text>
<text x="127.8" y="141.7">PB15</text>
<text x="129.1" y="139.2">PA8</text>
<text x="134.5" y="143">27</text>
<text x="134.5" y="140.4">28</text>
<text x="180" y="140.4">19</text>
<text x="180" y="143">20</text>
<text x="183.6" y="139.2">18</text>
<text x="183.6" y="141.7">19</text>
<text x="17.7" y="144.8">1</text>
<text x="93.6" y="145.5">23</text>
<text x="93.6" y="148.1">24</text>
<text x="97.2" y="144.3">PB11</text>
<text x="97.2" y="146.8">VSS_1</text>
<text x="97.2" y="149.3">VDD_1</text>
<text x="127.8" y="149.3">PB12</text>
<text x="127.8" y="146.8">PB13</text>
<text x="127.8" y="144.3">PB14</text>
<text x="134.5" y="148.1">25</text>
<text x="134.5" y="145.5">26</text>
<text x="183.6" y="144.3">20</text>
<text x="72" y="179.8">1</text>
<text x="91.3" y="179.8">16</text>
<text x="32.5" y="180.6" transform="rotate(-90 32.5 180.6)">8</text>
<text x="33.7" y="185.7">VBUS</text>
<text x="35.1" y="180.6" transform="rotate(-90 35.1 180.6)">9</text>
<text x="72" y="182.4">2</text>
<text x="72" y="184.9">3</text>
<text x="74.3" y="181.1">GND</text>
<text x="74.3" y="183.6">TXD</text>
<text x="84.8" y="183.6">R232</text>
<text x="85.4" y="181.1">VCC</text>
<text x="91.3" y="184.9">14</text>
<text x="91.3" y="182.4">15</text>
<text x="16.3" y="188.5">USB-micro</text>
<text x="31.5" y="187.1" transform="rotate(-90 31.5 187.1)">SH3</text>
<text x="34" y="187.1" transform="rotate(-90 34 187.1)">SH4</text>
<text x="36.9" y="190.8">D+</text>
<text x="37.5" y="188.2">D-</text>
<text x="41.7" y="191.8">3</text>
<text x="41.7" y="189.3">2</text>
<text x="41.7" y="186.7">1</text>
<text x="72" y="187.4">4</text>
<text x="72" y="190">5</text>
<text x="74.3" y="186.2">RXD</text>
<text x="74.3" y="188.7">V3</text>
<text x="74.3" y="191.2">D+</text>
<text x="84" y="191.2">DCD#</text>
<text x="84.3" y="188.7">DTR#</text>
<text x="84.4" y="186.2">RTS#</text>
<text x="91.3" y="190">12</text>
<text x="91.3" y="187.4">13</text>
<text x="31.5" y="196.6" transform="rotate(-90 31.5 196.6)">SH2</text>
<text x="34" y="196.6" transform="rotate(-90 34 196.6)">SH1</text>
<text x="34.8" y="195.9">GND</text>
<text x="37.6" y="193.3">ID</text>
<text x="41.7" y="196.9">5</text>
<text x="41.7" y="194.3">4</text>
<text x="72" y="192.5">6</text>
<text x="72" y="195.1">7</text>
<text x="72" y="197.6">8</text>
<text x="74.3" y="193.8">D-</text>
<text x="74.3" y="196.3">NC.</text>
<text x="84.1" y="196.3">DSR#</text>
<text x="86.7" y="193.8">RI#</text>
<text x="91.3" y="197.6">9</text>
<text x="91.3" y="195.1">10</text>
<text x="91.3" y="192.5">11</text>
<text x="32.5" y="199.9" transform="rotate(-90 32.5 199.9)">7</text>
<text x="35.1" y="199.9" transform="rotate(-90 35.1 199.9)">6</text>
<text x="74.3" y="198.9">OUT#</text>
<text x="84.4" y="198.9">CTS#</text>
</g>
<g font-size="2.3" fill="#00f">
<text x="53.1" y="20.8">5.8 ZSGT</text>
<text x="198.1" y="18.3">YTS-B011-1A</text>
<text x="63.2" y="29.7">10uF</text>
<text x="72.1" y="29.7">1uF</text>
<text x="109" y="29.7">1uF</text>
<text x="116.6" y="29.7">0.1uF</text>
<text x="253.7" y="24.6">0.1uF</text>
<text x="177.5" y="32.3">10K</text>
<text x="187.7" y="33.5">0.1uF</text>
<text x="106.4" y="57.7">LED_POWER 660R</text>
<text x="214.4" y="58.9">10K</text>
<text x="17.5" y="60.2">0.1uF</text>
<text x="30.2" y="60.2">0.1uF</text>
<text x="42.9" y="60.2">0.1uF</text>
<text x="55.6" y="60.2">0.1uF</text>
<text x="68.3" y="60.2">0.1uF</text>
<text x="81" y="60.2">4.7uF</text>
<text x="106.4" y="67.8">LED_PC13</text>
<text x="121.7" y="67.8">660R</text>
<text x="214.4" y="66.5">10K</text>
<text x="214.4" y="76.7">10K</text>
<text x="37.3" y="106.4" transform="rotate(-90 37.3 106.4)">GND</text>
<text x="230.9" y="105.9">20pF</text>
<text x="45.5" y="112.3">1uF</text>
<text x="53.1" y="112.3">0.01uF</text>
<text x="241" y="111">8MHz</text>
<text x="230.9" y="118.6">20pF</text>
<text x="230.9" y="130">8pF</text>
<text x="241" y="135.1">32.768kHz</text>
<text x="230.9" y="142.7">8pF</text>
<text x="96.3" y="152.9">STM32F103C8T6</text>
<text x="55.6" y="175.8">0.1uF</text>
<text x="78.5" y="177">CH340C</text>
<text x="89.9" y="175.8">0.1uF</text>
<text x="1" y="210.1">PZ254V-11-04P</text>
<text x="1" y="210.1">YTS-B011-1A</text>
</g>
<g font-size="1.1" fill="#00f">
<text x="208" y="16">NRST</text>
<text x="252.5" y="30">PA13/JTMS/SWDIO</text>
<text x="252.5" y="32.5">PA14/JTCK/SWCLK</text>
<text x="190.2" y="55.4">PB2/BOOT1</text>
<text x="130.6" y="64.3">PC13/LED(B)</text>
<text x="190.2" y="63">BOOT0</text>
<text x="69.6" y="89.7">VBAT</text>
<text x="158.5" y="89.7">VCC</text>
<text x="31.5" y="94.7">VBAT</text>
<text x="69.6" y="94.7">PC14/RCC_OSC32_IN</text>
<text x="69.6" y="92.2">PC13/LED(B)</text>
<text x="136.9" y="94.7">PB9</text>
<text x="158.5" y="92.2">GND</text>
<text x="166.1" y="94.7">VCC</text>
<text x="31.5" y="99.8">VCC</text>
<text x="31.5" y="97.3">GND</text>
<text x="69.6" y="97.3">PC15/RCC_OSC32_OUT</text>
<text x="69.6" y="99.8">PD0/RCC_OSC_IN</text>
<text x="136.9" y="97.3">PB8</text>
<text x="157.2" y="99.8">BOOT0</text>
<text x="166.1" y="97.3">GND</text>
<text x="166.1" y="99.8">+5V</text>
<text x="27.7" y="107.4">PC13/LED(B)</text>
<text x="31.5" y="104.9">NRST</text>
<text x="31.5" y="102.4">GND</text>
<text x="69.6" y="102.4">PD1/RCC_OSC_OUT</text>
<text x="69.6" y="104.9">NRST</text>
<text x="136.9" y="107.4">PB5</text>
<text x="136.9" y="104.9">PB6</text>
<text x="136.9" y="102.4">PB7</text>
<text x="166.1" y="107.4">PB7</text>
<text x="166.1" y="104.9">PB8</text>
<text x="166.1" y="102.4">PB9</text>
<text x="261.4" y="106.2">PD0/RCC_OSC_IN</text>
<text x="31.5" y="112.5">PA1</text>
<text x="31.5" y="110">PA0</text>
<text x="91.2" y="112.5">PA0</text>
<text x="136.9" y="112.5">PB3</text>
<text x="136.9" y="110">PB4</text>
<text x="166.1" y="112.5">PB5</text>
<text x="166.1" y="110">PB6</text>
<text x="260.1" y="108.7">PD1/RCC_OSC_OUT</text>
<text x="31.5" y="117.6">PA3</text>
<text x="31.5" y="115.1">PA2</text>
<text x="91.2" y="117.6">PA2</text>
<text x="91.2" y="115.1">PA1</text>
<text x="136.9" y="115.1">PA15</text>
<text x="152.1" y="117.6">PA14/JTCK/SWCLK</text>
<text x="166.1" y="117.6">PB3</text>
<text x="166.1" y="115.1">PB4</text>
<text x="31.5" y="125.2">PA6</text>
<text x="31.5" y="122.7">PA5</text>
<text x="31.5" y="120.1">PA4</text>
<text x="91.2" y="125.2">PA5</text>
<text x="91.2" y="122.7">PA4</text>
<text x="91.2" y="120.1">PA3</text>
<text x="152.1" y="125.2">PA13/JTMS/SWDIO</text>
<text x="158.5" y="122.7">GND</text>
<text x="158.5" y="120.1">VCC</text>
<text x="166.1" y="125.2">PA11</text>
<text x="166.1" y="122.7">PA12</text>
<text x="166.1" y="120.1">PA15</text>
<text x="31.5" y="130.3">PB0</text>
<text x="31.5" y="127.8">PA7</text>
<text x="91.2" y="130.3">PA7</text>
<text x="91.2" y="127.8">PA6</text>
<text x="136.9" y="130.3">PA11</text>
<text x="136.9" y="127.8">PA12</text>
<text x="166.1" y="130.3">PA9/MCU_USART1_TX</text>
<text x="166.1" y="127.8">PA10/MCU_USART1_RX</text>
<text x="261.4" y="130.3">PC14/RCC_OSC32_IN</text>
<text x="31.5" y="137.9">PB11</text>
<text x="31.5" y="135.4">PB10</text>
<text x="31.5" y="132.8">PB1</text>
<text x="69.6" y="137.9">PB2/BOOT1</text>
<text x="91.2" y="135.4">PB1</text>
<text x="91.2" y="132.8">PB0</text>
<text x="136.9" y="137.9">PA8</text>
<text x="149.6" y="132.8">PA10/MCU_USART1_RX</text>
<text x="149.6" y="135.4">PA9/MCU_USART1_TX</text>
<text x="166.1" y="137.9">PB14</text>
<text x="166.1" y="135.4">PB15</text>
<text x="166.1" y="132.8">PA8</text>
<text x="261.4" y="132.8">PC15/RCC_OSC32_OUT</text>
<text x="31.5" y="143">VCC</text>
<text x="31.5" y="140.5">GND</text>
<text x="91.2" y="143">PB11</text>
<text x="91.2" y="140.5">PB10</text>
<text x="136.9" y="143">PB14</text>
<text x="136.9" y="140.5">PB15</text>
<text x="166.1" y="143">PB12</text>
<text x="166.1" y="140.5">PB13</text>
<text x="69.6" y="145.5">GND</text>
<text x="69.6" y="148.1">VCC</text>
<text x="136.9" y="148.1">PB12</text>
<text x="136.9" y="145.5">PB13</text>
<text x="54.4" y="182.4">PA10/MCU_USART1_RX</text>
<text x="54.4" y="184.9">PA9/MCU_USART1_TX</text>
</g>
</svg>
